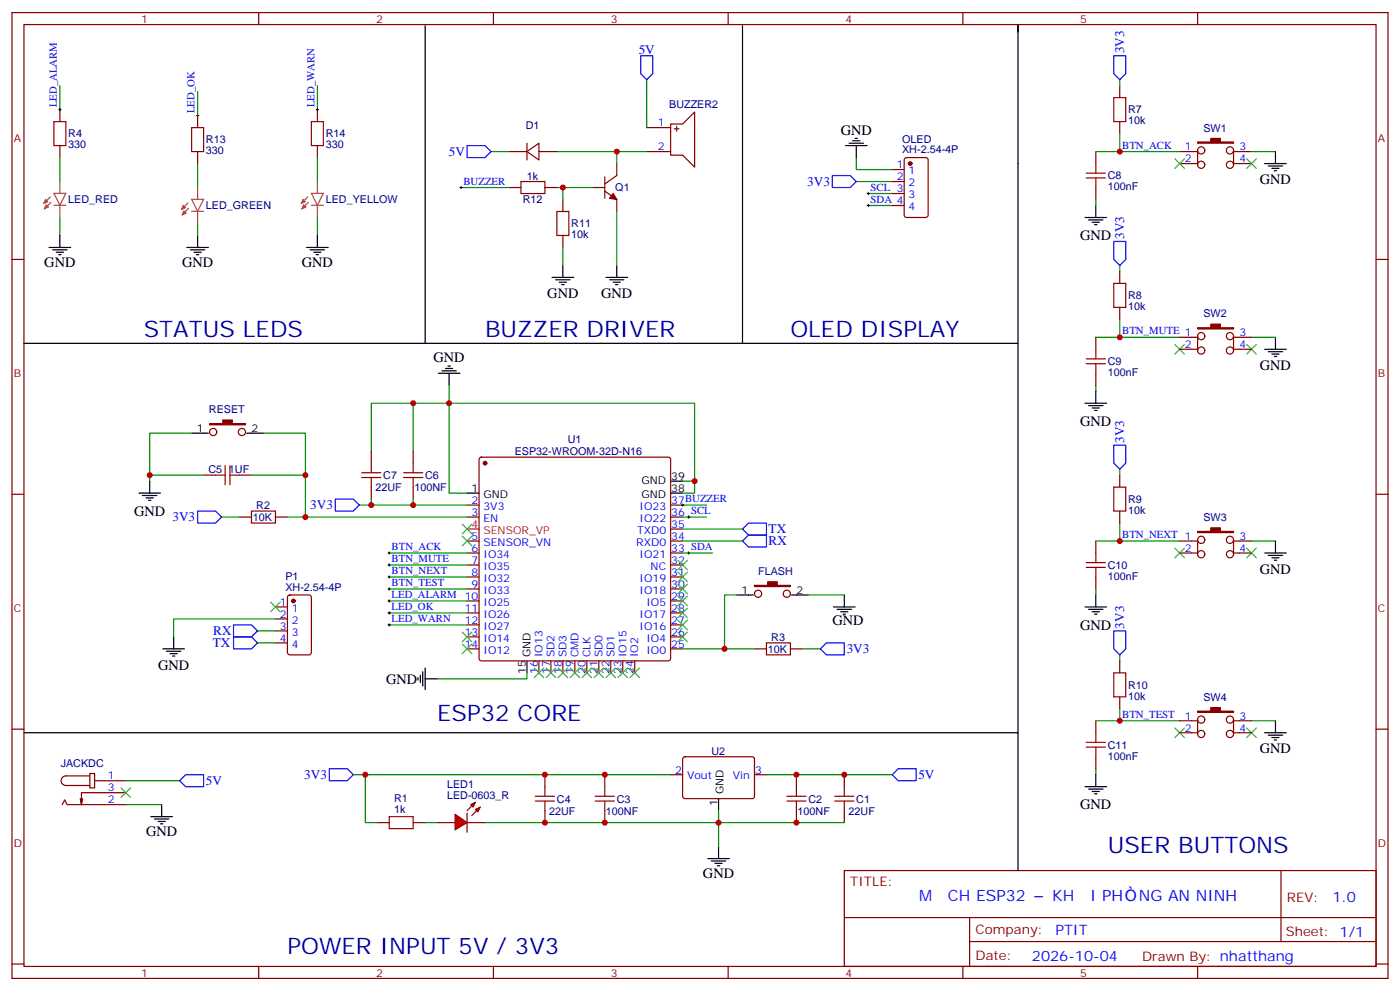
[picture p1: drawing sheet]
<svg xmlns="http://www.w3.org/2000/svg" width="412mm" height="292mm" viewBox="0 0 412 292" stroke-linecap="round" stroke-linejoin="round" font-family="sans-serif">
<g fill="none" stroke="#870000" stroke-width=".35">
<path d="M3.5 3.7h405.4v284.3h-405.4zM7.1 7.2h398.2v277.3h-398.2zM76.2 3.7v3.5M145.3 3.7v3.5M214.5 3.7v3.5M283.6 3.7v3.5M352.8 3.7v3.5M3.5 76.4h3.6M405.3 76.4h3.6M141.3 134.8l.5-.2h55l.5 .2 .3 .5v58.6l-.3 .5-.5 .2h-55l-.5-.3-.2-.4v-58.6zM3.5 145.5h3.6M137.6 148.7h3.5"/>
<path d="M137.6 152.2h3.5M137.6 159.3h3.5M197.6 148.7h3.5M197.6 152.2h3.5M197.6 155.8h3.5M197.6 159.3h3.5M405.3 145.5h3.6M137.6 162.8h3.5M137.6 166.3h3.5M137.6 169.9h3.5M137.6 173.4h3.5M137.6 176.9h3.5"/>
<path d="M197.6 162.8h3.5M197.6 166.3h3.5M197.6 169.9h3.5M197.6 173.4h3.5M197.6 176.9h3.5M137.6 180.4h3.5M137.6 184h3.5M137.6 187.5h3.5M137.6 191h3.5M158.7 194.6v3.5M162.3 194.6v3.5M165.8 194.6v3.5"/>
<path d="M169.3 194.6v3.5M172.9 194.6v3.5M176.4 194.6v3.5M179.9 194.6v3.5M183.4 194.6v3.5M187 194.6v3.5M197.6 180.4h3.5M197.6 184h3.5M197.6 187.5h3.5M197.6 191h3.5M3.5 214.7h3.6M405.3 214.7h3.6"/>
<path d="M160.5 228.1v3.5M160.5 238.7v3.5M178.2 228.1v3.5M178.2 238.7v3.5M197.6 228.1h3.5M201.3 223l.5-.2h20l.4 .7v11.2l-.7 .4h-20l-.4-.7v-10.9zM222.2 228.1h3.6M234.6 228.1v3.5M234.6 238.7v3.5M248.7 228.1v3.5M248.7 238.7v3.5M248.7 256.3h156.6v28.2h-156.6z"/>
<path d="M377.3 256.3v20.9M248.7 270.1h156.5M285.6 277.2h119.6M285.6 270.1v14.2M3.5 283.8h3.6M76.2 284.5v3.5M145.3 284.5v3.5M214.5 284.5v3.5M283.6 284.5v3.5M352.8 284.5v3.5M405.3 283.8h3.6"/>
</g>
<path d="M137.6 145.2h3.5M197.6 141.6h3.5M197.6 145.2h3.5M155.2 194.6v3.5M211.7 235.1v3.6" fill="none" stroke="#000" stroke-width=".35"/>
<path d="M137.6 155.8h3.5" fill="none" stroke="#f00" stroke-width=".35"/>
<circle cx="142.9" cy="136.3" r=".53" fill="#870000" stroke="#870000" stroke-width=".35"/>
<g fill="none" stroke="#a10000" stroke-width=".35">
<path d="M157.7 235.8h5.6M157.7 234.4h5.6M160.5 231.6v2.8M160.5 235.8v2.9M175.3 235.8h5.7M175.3 234.4h5.7M178.2 231.6v2.8M178.2 235.8v2.9M231.8 235.8h5.6M231.8 234.4h5.6M234.6 231.6v2.8M234.6 235.8v2.9"/>
<path d="M245.9 235.8h5.6M245.9 234.4h5.6M248.7 231.6v2.8M248.7 235.8v2.9"/>
</g>
<g fill="#f00" stroke="#870000" stroke-width=".35">
<path d="M134.1 239.7l3.5 2.5-3.5 2.1z"/>
<path d="M137.6 239.4v5.6z"/>
</g>
<g fill="#870000" stroke="#870000" stroke-width=".35">
<path d="M137.6 238.7l1.4-1.5z"/>
<path d="M140.4 238.7l-1.4 1.4z"/>
</g>
<g fill="#f00" stroke="#870000" stroke-width=".35">
<path d="M138.6 236.9l1.5-.7-.8 1.4z"/>
<path d="M140.1 238.3l1.4-.7-.7 1.4z"/>
</g>
<g fill="none" stroke="#870000" stroke-width=".35">
<path d="M17.6 32.3v3.5M58.2 34v3.6M93.5 32.3v3.5M190.5 37.6h7.1M197.6 36.5h3.5l3.5-3.5v16.2l-3.5-3.5h-3.5zM198.6 37.9h1.4M199.3 37.2v1.4M329.8 25.2v3.6M329.8 35.8v3.5M17.6 42.9v3.5M58.2 44.6v3.6M93.5 42.9v3.5"/>
<path d="M149.9 44.6h5.3M149.9 55.2h3.6M155.2 44.6l3.5-2.4v4.9zM155.2 42.2v4.9M158.7 44.6h5.3M160.5 55.2h3.5M165.8 58.7v3.6M174.6 55.2h3.6M178.2 52v6.4M178.2 56.3l3.5 2.4v3.6M181.7 48.2v3.5l-3.5 2.5M190.5 44.6h7.1"/>
<path d="M262.8 57h3.5M262.8 53.4h3.5M262.8 49.9h3.5M266.6 46.6l.5-.2h5.6l.6 .4 .1 16.5-.5 .7h-5.8l-.7-.4-.1-16.5zM322.8 44.6v3.6M322.8 55.2v3.5M347.5 44.6h5.3M347.5 48.2h5.3M352.8 44.3v4.2M363.4 44.6h5.3M363.4 48.2h5.3M363.4 44.3v4.2"/>
<path d="M165.8 69.3v3.5M262.8 60.5h3.5M329.8 79.9v3.5M322.8 99.3v3.5M329.8 90.5v3.5M347.5 99.3h5.3M352.8 99v4.2M363.4 99v4.2M363.4 99.3h5.3M322.8 109.9v3.5M347.5 102.8h5.3M363.4 102.8h5.3"/>
<path d="M60 139.9h3.5M70.6 139.9h3.5M109.4 132.8v3.5M121.7 132.8v3.5M329.8 139.9v3.5M70.6 152.2h3.5M81.1 152.2h3.6M109.4 143.4v3.5M121.7 143.4v3.5M322.8 159.3v3.5M329.8 150.5v3.5M347.5 159.3h5.3"/>
<path d="M352.8 158.9v4.3M363.4 158.9v4.3M363.4 159.3h5.3M81.1 178.7h3.6M84.9 175.4l.5-.2h5.6l.7 .4v16.5l-.4 .6-5.9 .1-.7-.5v-16.4zM322.8 169.9v3.5M347.5 162.8h5.3M363.4 162.8h5.3M81.1 189.3h3.6M81.1 185.7h3.6M81.1 182.2h3.6M222.2 191h3.6"/>
<path d="M232.8 191h3.6M329.8 194.6v3.5M322.8 212.2v3.5M329.8 205.1v3.6M347.5 212.2h5.3M347.5 215.7h5.3M352.8 211.8v4.3M363.4 211.8v4.3M363.4 212.2h5.3M363.4 215.7h5.3M18.3 236.9l.7-1.4 .8 1.4h17.2M24.3 235.1l-.3 1.8"/>
<path d="M26.5 227.7h1.4v4.3h-1.4zM26.5 228.4h-7.1a1.41 1.41 0 0 0-1.4 1.4 1.41 1.41 0 0 0 1.4 1.4h7.1M27.9 229.8h9.1M37 233.4h-13v3.5l-.4-1.8M322.8 222.8v3.5M111.1 242.2h3.6M121.7 242.2h3.5M128.8 242.2h5.3M137.6 242.2h5.3"/>
<circle cx="353.8" cy="48.5" r="1.06"/>
<circle cx="353.8" cy="44.3" r="1.06"/>
<circle cx="362.3" cy="48.5" r="1.06"/>
<circle cx="362.3" cy="44.3" r="1.06"/>
<circle cx="353.8" cy="99" r="1.06"/>
<circle cx="362.3" cy="99" r="1.06"/>
<circle cx="353.8" cy="103.2" r="1.06"/>
<circle cx="362.3" cy="103.2" r="1.06"/>
<circle cx="62.8" cy="127.2" r="1.06"/>
<circle cx="71.3" cy="127.2" r="1.06"/>
<circle cx="353.8" cy="158.9" r="1.06"/>
<circle cx="362.3" cy="158.9" r="1.06"/>
<circle cx="223.3" cy="174.8" r="1.06"/>
<circle cx="231.8" cy="174.8" r="1.06"/>
<circle cx="353.8" cy="163.2" r="1.06"/>
<circle cx="362.3" cy="163.2" r="1.06"/>
<circle cx="353.8" cy="216.1" r="1.06"/>
<circle cx="353.8" cy="211.8" r="1.06"/>
<circle cx="362.3" cy="216.1" r="1.06"/>
<circle cx="362.3" cy="211.8" r="1.06"/>
</g>
<g fill="none" stroke="#a10000" stroke-width=".35">
<path d="M15.9 35.8h3.5v7.1h-3.5zM56.4 37.6h3.6v7h-3.6zM91.7 35.8h3.5v7.1h-3.5zM328.1 28.8h3.5v7h-3.5zM153.5 53.4h7v3.6h-7zM320 52.4h5.6M320 51h5.6M322.8 48.2v2.8M322.8 52.4v2.8M164 62.3h3.6v7h-3.6zM328.1 83.4h3.5v7.1h-3.5zM320 107.1h5.6"/>
<path d="M320 105.7h5.6M322.8 102.8v2.9M322.8 107.1v2.8M63.5 139.9h2.8M66.3 137.1v5.6M67.7 137.1v5.6M67.7 139.9h2.9M106.5 139.2h5.7M109.4 136.3v2.9M118.9 139.2h5.6M121.7 136.3v2.9M74.1 150.5h7v3.5h-7z"/>
<path d="M106.5 140.6h5.7M109.4 140.6v2.8M118.9 140.6h5.6M121.7 140.6v2.8M328.1 143.4h3.5v7.1h-3.5zM320 167h5.6M320 165.6h5.6M322.8 162.8v2.8M322.8 167v2.9M225.8 189.3h7v3.5h-7zM328.1 198.1h3.5v7h-3.5zM320 220h5.6"/>
<path d="M320 218.5h5.6M322.8 215.7v2.8M322.8 220v2.8M114.7 240.4h7v3.5h-7z"/>
</g>
<g fill="none" stroke="#000" stroke-width=".35">
<path d="M125.2 7.6v93.5M218.7 7.6v93.5M299.9 9.3v-1.7v93.5M249.1 42.9h6.3M250.1 42.2h4.3M251.2 41.5h2.1M251.9 40.7h.7M252.2 42.9v3.5M372.5 48.2h6.4M373.6 48.9h4.2M374.6 49.6h2.2M375.4 50.3h.7"/>
<path d="M375.7 44.6v3.6M14.5 72.8h6.3M15.5 73.6h4.3M16.6 74.3h2.1M17.3 75h.7M17.6 69.3v3.5M55 72.8h6.4M56.1 73.6h4.2M57.1 74.3h2.2M57.9 75h.7M58.2 69.3v3.5M90.3 72.8h6.4"/>
<path d="M91.4 73.6h4.2M92.4 74.3h2.1M93.1 75h.7M93.5 69.3v3.5M165.8 78.1v3.6M181.7 78.1v3.6M319.6 64h6.4M320.7 64.7h4.2M321.7 65.4h2.1M322.4 66.1h.7M322.8 60.5v3.5M162.6 81.7h6.4"/>
<path d="M163.7 82.4h4.2M164.7 83.1h2.2M165.5 83.8h.7M178.5 81.7h6.4M179.6 82.4h4.2M180.6 83.1h2.1M181.3 83.8h.7M375.7 99.3v3.5M7.1 101.1h292.8v114.6M129.1 109.9h6.4M130.2 109.2h4.2M131.2 108.5h2.1"/>
<path d="M131.9 107.8h.7M132.3 109.9v3.5M319.6 118.7h6.4M320.7 119.4h4.2M322.8 115.2v3.5M372.5 102.8h6.4M373.6 103.5h4.2M374.6 104.2h2.2M375.4 105h.7M56.4 127.5h5M72.7 127.5h4.9M321.7 120.1h2.1"/>
<path d="M322.4 120.8h.7M40.9 145.2h6.4M42 145.9h4.2M43 146.6h2.2M43.7 147.3h.7M44.1 141.6v3.6M375.7 159.3v3.5M217 175.2h4.9M233.2 175.2h4.9M245.5 178.7h6.4M246.6 179.4h4.2M248.7 175.2v3.5"/>
<path d="M319.6 178.7h6.4M320.7 179.4h4.2M322.8 175.2v3.5M372.5 162.8h6.4M373.6 163.5h4.2M374.6 164.2h2.2M375.4 164.9h.7M48 191h6.3M49 191.7h4.3M50.1 192.4h2.1M50.8 193.1h.7M51.2 187.5v3.5"/>
<path d="M123.1 199.5v.7M123.8 198.8v2.1M124.5 197.7v4.3M125.2 199.8h3.6M125.2 196.7v6.3M247.6 180.1h2.2M248.4 180.8h.7M321.7 180.1h2.1M322.4 180.8h.7M7.1 215.7h292.8v40.6M372.5 215.7h6.4M373.6 216.4h4.2"/>
<path d="M374.6 217.1h2.2M375.4 217.8h.7M375.7 212.2v3.5M47.6 236.9v3.5M319.6 231.6h6.4M320.7 232.3h4.2M321.7 233h2.1M322.4 233.7h.7M322.8 228.1v3.5M44.4 240.4h6.4M45.5 241.1h4.2M46.6 241.8h2.1"/>
<path d="M47.3 242.5h.7M208.5 252.8h6.3M209.5 253.5h4.3M210.6 254.2h2.1M211.3 254.9h.7M211.7 249.2v3.6"/>
</g>
<g fill="none" stroke="#00f" stroke-width=".35">
<path d="M188.7 16.4h3.6v5.3l-1.8 1.8-1.8-1.8zM328.1 16.4h3.5v5.3l-1.8 1.8-1.7-1.8zM137.6 42.9h5.3l1.7 1.7-1.7 1.8h-5.3zM245.2 51.7h5.3l1.7 1.7-1.7 1.8h-5.3zM328.1 71.1h3.5v5.3l-1.8 1.7-1.7-1.7zM328.1 131.1h3.5v5.2l-1.8 1.8-1.7-1.8zM58.2 150.5h5.3l1.8 1.7-1.8 1.8h-5.3zM98.8 146.9h5.3l1.7 1.8-1.7 1.8h-5.3zM218.7 159.3l1.8-1.8h5.3v3.5h-5.3zM220.5 154h5.3v3.5h-5.3l-1.8-1.7zM68.8 184h5.3l1.7 1.7-1.7 1.8h-5.3zM68.8 187.5h5.3l1.7 1.8-1.7 1.7h-5.3z"/>
<path d="M241.7 191l1.7-1.7h5.3v3.5h-5.3zM328.1 185.7h3.5v5.3l-1.8 1.8-1.7-1.8zM52.9 229.8l1.8-1.7h5.3v3.5h-5.3zM97 226.3h5.3l1.8 1.8-1.8 1.7h-5.3zM262.8 228.1l1.8-1.8h5.3v3.5h-5.3z"/>
</g>
<g fill="none" stroke="#008700" stroke-width=".35">
<path d="M17.6 25.2v7.1M58.2 27v7M93.5 25.2v7.1M190.5 23.5v14.1M329.8 39.3v5.3h17.7M329.8 23.5v1.7M17.6 46.4v7M58.2 48.2v7M93.5 46.4v7M135.8 55.2h14.1M144.6 44.6h5.3M164 44.6h17.7"/>
<path d="M164 55.2h10.6M165.8 55.2v3.5M190.5 44.6h-8.8v3.6M252.2 46.4v3.5h10.6M252.2 53.4h10.6M255.8 57h7M322.8 44.6h7M322.8 58.7v1.8M368.7 44.6h7M17.6 64v5.3M58.2 65.8v3.5M93.5 64v5.3"/>
<path d="M165.8 72.8v5.3M181.7 62.3v15.8M255.8 60.5h7M329.8 78.1v1.8M322.8 99.3h7M329.8 94v5.3h17.7M368.7 99.3h7M121.7 118.7v14.1M132.3 113.4v5.3h-22.9v14.1M322.8 113.4v1.8M44.1 139.9h15.9M56.4 127.5h-12.3v14.1"/>
<path d="M74.1 139.9h15.9M77.6 127.5h12.4v24.7M329.8 138.1v1.8M65.3 152.2h5.3M84.7 152.2h52.9M105.8 148.7h31.8M109.4 146.9v1.8M121.7 146.9v1.8M201.1 141.6h3.5v3.6h-3.5M201.1 152.2h7M201.1 148.7h7M201.1 155.8h17.6"/>
<path d="M201.1 159.3h17.6M204.6 141.6v-22.9h-72.3v26.5h5.3M322.8 159.3h7M329.8 154v5.3h17.7M368.7 159.3h7M114.7 166.3h22.9M114.7 169.9h22.9M114.7 173.4h22.9M114.7 162.8h22.9M114.7 176.9h22.9M201.1 162.8h8.8M217 175.2h-3.6v15.8"/>
<path d="M238.1 175.2h10.6M322.8 173.4v1.8M75.8 185.7h5.3M75.8 189.3h5.3M81.1 182.2h-29.9v5.3M114.7 180.4h22.9M114.7 184h22.9M155.2 198.1v1.7h-26.4M201.1 191h21.1M236.4 191h5.3M329.8 192.8v1.8M322.8 212.2h7"/>
<path d="M329.8 208.7v3.5h17.7M368.7 212.2h7M37 229.8h15.9M37 236.9h10.6M104.1 228.1h93.5M107.6 228.1v14.1h3.5M211.7 238.7v3.5h-68.8M225.8 228.1h37M322.8 226.3v1.8M125.2 242.2h3.6M248.7 242.2h-37v7"/>
</g>
<g fill="#870000" stroke="#870000" stroke-width=".35">
<path d="M222.2 172.3h3.9v-1h2.9v1h3.8v.4h-10.6z"/>
<path d="M61.7 124.7h3.9v-1.1h2.8v1.1h3.9v.4h-10.6z"/>
<path d="M352.8 41.8h3.9v-1.1h2.8v1.1h3.9v.4h-10.6z"/>
<path d="M180.6 57l1.1 1.7-2.1-.3z"/>
<path d="M352.8 96.5h3.9v-1.1h2.8v1.1h3.9v.3h-10.6z"/>
<path d="M352.8 156.5h3.9v-1.1h2.8v1.1h3.9v.3h-10.6z"/>
<path d="M352.8 209.4h3.9v-1.1h2.8v1.1h3.9v.3h-10.6z"/>
<circle cx="86.4" cy="176.9" r=".53"/>
<circle cx="268.1" cy="48.2" r=".53"/>
</g>
<g fill="none" stroke="#3c3" stroke-width=".35">
<path d="M346.1 46.7l2.8 2.9M348.9 46.7l-2.8 2.9M367.2 46.7l2.9 2.9M370.1 46.7l-2.9 2.9M346.1 101.4l2.8 2.8M348.9 101.4l-2.8 2.8M367.2 101.4l2.9 2.8M370.1 101.4l-2.9 2.8M136.2 154.3l2.8 2.9M136.2 157.9l2.8 2.8M139 154.3l-2.8 2.9M139 157.9l-2.8 2.8"/>
<path d="M79.7 177.3l2.8 2.8M82.5 177.3l-2.8 2.8M199.7 179l2.8 2.9M199.7 175.5l2.8 2.8M199.7 172l2.8 2.8M199.7 168.5l2.8 2.8M199.7 164.9l2.8 2.8M202.5 164.9l-2.8 2.8M202.5 168.5l-2.8 2.8M202.5 172l-2.8 2.8M202.5 179l-2.8 2.9M202.5 175.5l-2.8 2.8"/>
<path d="M346.1 161.4l2.8 2.8M348.9 161.4l-2.8 2.8M367.2 161.4l2.9 2.8M370.1 161.4l-2.9 2.8M136.2 186.1l2.8 2.8M136.2 189.6l2.8 2.8M139 186.1l-2.8 2.8M139 189.6l-2.8 2.8M157.3 196.7l2.9 2.8M160.2 196.7l-2.9 2.8M160.9 196.7l2.8 2.8M163.7 196.7l-2.8 2.8"/>
<path d="M164.4 196.7l2.8 2.8M167.2 196.7l-2.8 2.8M167.9 196.7l2.8 2.8M170.7 196.7l-2.8 2.8M171.4 196.7l2.9 2.8M174.3 196.7l-2.9 2.8M175 196.7l2.8 2.8M177.8 196.7l-2.8 2.8M178.5 196.7l2.8 2.8M181.3 196.7l-2.8 2.8M182 196.7l2.9 2.8M184.9 196.7l-2.9 2.8"/>
<path d="M185.6 196.7l2.8 2.8M188.4 196.7l-2.8 2.8M199.7 186.1l2.8 2.8M199.7 182.6l2.8 2.8M202.5 182.6l-2.8 2.8M202.5 186.1l-2.8 2.8M346.1 214.3l2.8 2.8M348.9 214.3l-2.8 2.8M367.2 214.3l2.9 2.8M370.1 214.3l-2.9 2.8M35.6 232l2.9 2.8M38.5 232l-2.9 2.8"/>
</g>
<g fill="none" stroke="#a64a4a" stroke-width=".35">
<path d="M14.8 58l-1.9 1.9M15 59.6l-1.9 1.9M15.9 56.9h3.5l-1.8 3.5zM17.6 53.4v3.5M55.4 59.7l-2 2M56.4 58.7h3.6l-1.8 3.5zM58.2 55.2v3.5M90.7 58l-2 1.9M90.8 59.6l-1.9 1.9M91.7 56.9h3.5l-1.7 3.5zM93.5 53.4v3.5M15.9 60.4h3.5"/>
<path d="M17.6 60.6v3.4M55.6 61.3l-2 2M56.4 62.2h3.6M58.2 62.3v3.5M91.7 60.4h3.5M93.5 60.6v3.4"/>
</g>
<g fill="#a64a4a" stroke="#a64a4a" stroke-width=".29">
<path d="M13.4 58.7l.7 .7-1.2 .5z"/>
<path d="M13.6 60.3l.7 .7-1.2 .5z"/>
<path d="M54 60.4l.7 .8-1.3 .5z"/>
<path d="M54.2 62l.7 .7-1.3 .6z"/>
<path d="M89.3 58.7l.7 .7-1.3 .5z"/>
<path d="M89.4 60.3l.7 .7-1.2 .5z"/>
</g>
<g fill="none" stroke="#000" stroke-width=".29">
<path d="M17.3 32.3h.7M17.6 31.9v.7M57.9 34h.7M58.2 33.7v.7M93.1 32.3h.7M93.5 31.9v.7M135.5 55.2h.7M135.8 54.9v.7M255.4 57h.7M255.8 56.6v.7M329.5 44.6h.7M329.8 44.3v.7"/>
<path d="M255.4 60.5h.7M255.8 60.1v.8M329.5 99.3h.7M329.8 99v.7M200.7 148.7h.7M201.1 148.3v.7M202.5 152.2h.7M202.8 151.9v.7M329.5 159.3h.7M329.8 158.9v.7M114.3 169.9h.7M114.3 173.4h.7"/>
<path d="M114.3 166.3h.7M114.3 162.8h.7M114.3 176.9h.7M114.7 162.5v.7M114.7 166v.7M114.7 169.5v.7M114.7 173v.7M114.7 176.6v.7M202.5 162.8h.7M202.8 162.5v.7M114.3 180.4h.7M114.3 184h.7"/>
<path d="M114.7 180.1v.7M114.7 183.6v.7M329.5 212.2h.7M329.8 211.8v.7"/>
</g>
<g fill="#c00">
<circle cx="178.2" cy="228.1" r=".88"/>
<circle cx="160.5" cy="228.1" r=".88"/>
<circle cx="107.6" cy="228.1" r=".88"/>
<circle cx="178.2" cy="242.2" r=".88"/>
<circle cx="160.5" cy="242.2" r=".88"/>
<circle cx="211.7" cy="242.2" r=".88"/>
<circle cx="234.6" cy="242.2" r=".88"/>
<circle cx="213.4" cy="191" r=".88"/>
<circle cx="90" cy="152.2" r=".88"/>
<circle cx="90" cy="139.9" r=".88"/>
<circle cx="44.1" cy="139.9" r=".88"/>
<circle cx="234.6" cy="228.1" r=".88"/>
<circle cx="248.7" cy="228.1" r=".88"/>
<circle cx="204.6" cy="141.6" r=".88"/>
<circle cx="132.3" cy="118.7" r=".88"/>
<circle cx="121.7" cy="118.7" r=".88"/>
<circle cx="109.4" cy="148.7" r=".88"/>
<circle cx="121.7" cy="148.7" r=".88"/>
<circle cx="329.8" cy="44.6" r=".88"/>
<circle cx="329.8" cy="99.3" r=".88"/>
<circle cx="329.8" cy="159.3" r=".88"/>
<circle cx="329.8" cy="212.2" r=".88"/>
<circle cx="181.7" cy="44.6" r=".88"/>
<circle cx="165.8" cy="55.2" r=".88"/>
</g>
<g font-size="6.7" fill="#009">
<text x="42.3" y="99.3">STATUS LEDS</text>
<text x="142.9" y="99.3">BUZZER DRIVER</text>
<text x="232.8" y="99.3">OLED DISPLAY</text>
<text x="128.8" y="212.2">ESP32 CORE</text>
<text x="326.3" y="251">USER BUTTONS</text>
<text x="84.7" y="281">POWER INPUT 5V / 3V3</text>
</g>
<g font-size="4.6" fill="#00f">
<text x="270.8" y="265.3">M</text>
<text x="279.2" y="265.3">CH ESP32</text>
<text x="309.9" y="265.3">KH</text>
<text x="321.1" y="265.3">I PH</text>
<text x="335.5" y="265.3">NG AN NINH</text>
</g>
<g font-size="4.2">
<text x="247.6" y="39.7">GND</text>
<text x="371.1" y="54.2">GND</text>
<text x="318.2" y="70.7">GND</text>
<text x="13.1" y="78.5">GND</text>
<text x="53.6" y="78.5">GND</text>
<text x="88.9" y="78.5">GND</text>
<text x="161.2" y="87.7">GND</text>
<text x="177.1" y="87.7">GND</text>
<text x="127.7" y="106.6">GND</text>
<text x="371.1" y="108.9">GND</text>
<text x="318.2" y="125.4">GND</text>
<text x="39.5" y="151.8">GND</text>
<text x="371.1" y="168.9">GND</text>
<text x="245.2" y="184">GND</text>
<text x="318.2" y="185.4">GND</text>
<text x="46.6" y="197.1">GND</text>
<text x="113.8" y="201.2">GND</text>
<text x="371.1" y="221.8">GND</text>
<text x="318.2" y="238.3">GND</text>
<text x="43" y="246.1">GND</text>
<text x="207.1" y="258.4">GND</text>
</g>
<g font-size="4.2" fill="#00f">
<text x="392.5" y="265.6">1.0</text>
<text x="310.9" y="275.1">PTIT</text>
<text x="304" y="282.9">2026-10-04</text>
</g>
<g font-size="3.9" fill="#00f">
<text x="188.2" y="15.9">5V</text>
<text x="331.2" y="15.7" transform="rotate(-90 331.2 15.7)">3V3</text>
<text x="132.2" y="45.8">5V</text>
<text x="237.8" y="54.7">3V3</text>
<text x="331.2" y="70.4" transform="rotate(-90 331.2 70.4)">3V3</text>
<text x="331.2" y="130.4" transform="rotate(-90 331.2 130.4)">3V3</text>
<text x="91.4" y="149.9">3V3</text>
<text x="50.8" y="153.4">3V3</text>
<text x="226.4" y="157">TX</text>
<text x="226.4" y="160.5">RX</text>
<text x="331.2" y="185" transform="rotate(-90 331.2 185)">3V3</text>
<text x="62.7" y="190.5">TX</text>
<text x="62.8" y="187">RX</text>
<text x="249.4" y="192.3">3V3</text>
<text x="60.6" y="231.1">5V</text>
<text x="89.6" y="229.3">3V3</text>
<text x="270.5" y="229.4">5V</text>
</g>
<g font-size="3.9" fill="#800">
<text x="250.5" y="260.9">TITLE:</text>
<text x="379.1" y="265.6">REV:</text>
<text x="287.4" y="275.1">Company:</text>
<text x="378.7" y="275.7">Sheet: 1/1</text>
<text x="287.4" y="282.8">Date:</text>
<text x="336.4" y="282.8">Drawn By: nhatthang</text>
</g>
<g font-size="3.2" fill="#800">
<text x="41.6" y="6.7">1</text>
<text x="110.8" y="6.7">2</text>
<text x="179.9" y="6.7">3</text>
<text x="249.1" y="6.7">4</text>
<text x="318.2" y="6.7">5</text>
<text x="4.1" y="41.8">A</text>
<text x="405.9" y="41.8">A</text>
<text x="4.1" y="110.9">B</text>
<text x="405.9" y="110.9">B</text>
<text x="4.1" y="180.1">C</text>
<text x="405.9" y="180.1">C</text>
<text x="4.1" y="249.2">D</text>
<text x="405.9" y="249.2">D</text>
<text x="41.6" y="287.5">1</text>
<text x="110.8" y="287.5">2</text>
<text x="179.9" y="287.5">3</text>
<text x="249.1" y="287.5">4</text>
<text x="318.2" y="287.5">5</text>
</g>
<g font-size="3.2" fill="#00f">
<text x="16.8" y="31.6" transform="rotate(-90 16.8 31.6)">LED_ALARM</text>
<text x="57.3" y="33.3" transform="rotate(-90 57.3 33.3)">LED_OK</text>
<text x="92.6" y="31.6" transform="rotate(-90 92.6 31.6)">LED_WARN</text>
<text x="193.8" y="37.2">1</text>
<text x="193.8" y="44.3">2</text>
<text x="330.6" y="43.7">BTN_ACK</text>
<text x="349" y="44.3">1</text>
<text x="349" y="47.8">2</text>
<text x="365.1" y="44.3">3</text>
<text x="365.1" y="47.8">4</text>
<text x="264.2" y="53.1">2</text>
<text x="264.2" y="49.6">1</text>
<text x="267.7" y="51.3">1</text>
<text x="136.5" y="54.3">BUZZER</text>
<text x="256.5" y="56.1">SCL 3</text>
<text x="256.5" y="59.6">SDA 4</text>
<text x="267.7" y="58.4">3</text>
<text x="267.7" y="54.9">2</text>
<text x="267.7" y="61.9">4</text>
<text x="330.6" y="98.4">BTN_MUTE 1</text>
<text x="365.1" y="99">3</text>
<text x="349" y="102.5">2</text>
<text x="365.1" y="102.5">4</text>
<text x="138.9" y="148.3">2</text>
<text x="197.7" y="148.3">37BUZZER</text>
<text x="138.9" y="151.9">3</text>
<text x="142.4" y="153.6">EN</text>
<text x="142.4" y="150.1">3V3</text>
<text x="188.4" y="150.1">IO23</text>
<text x="188.4" y="153.6">IO22</text>
<text x="197.7" y="151.9">36 SCL</text>
<text x="197.7" y="155.4">35</text>
<text x="115.4" y="161.9">BTN_ACK</text>
<text x="138.9" y="158.9">5</text>
<text x="142.4" y="160.7">SENSOR_VN</text>
<text x="187.4" y="160.7">RXD0</text>
<text x="187.7" y="157.2">TXD0</text>
<text x="197.7" y="158.9">34</text>
<text x="330.6" y="158.4">BTN_NEXT 1</text>
<text x="365.1" y="158.9">3</text>
<text x="115.4" y="165.5">BTN_MUTE</text>
<text x="138.9" y="166">7</text>
<text x="138.9" y="162.5">6</text>
<text x="142.4" y="167.7">IO35</text>
<text x="142.4" y="164.2">IO34</text>
<text x="188.4" y="164.2">IO21</text>
<text x="191.7" y="167.7">NC</text>
<text x="197.7" y="162.5">33 SDA</text>
<text x="197.7" y="166">32</text>
<text x="349" y="162.5">2</text>
<text x="365.1" y="162.5">4</text>
<text x="115.4" y="169">BTN_NEXT</text>
<text x="115.4" y="172.5">BTN_TEST</text>
<text x="138.9" y="173">9</text>
<text x="138.9" y="169.5">8</text>
<text x="142.4" y="171.3">IO32</text>
<text x="188.4" y="171.3">IO19</text>
<text x="197.7" y="169.5">31</text>
<text x="197.7" y="173">30</text>
<text x="82.5" y="178.3">1</text>
<text x="115.4" y="176">LED_ALARM</text>
<text x="115.4" y="179.6">LED_OK</text>
<text x="136.9" y="176.6">10</text>
<text x="142.4" y="178.3">IO25</text>
<text x="142.4" y="174.8">IO33</text>
<text x="188.4" y="174.8">IO18</text>
<text x="190.4" y="178.3">IO5</text>
<text x="197.7" y="176.6">29</text>
<text x="82.5" y="185.4">3</text>
<text x="82.5" y="181.9">2</text>
<text x="86" y="183.6">2</text>
<text x="86" y="180.1">1</text>
<text x="115.4" y="183.1">LED_WARN</text>
<text x="136.9" y="183.6">12</text>
<text x="136.9" y="180.1">11</text>
<text x="142.4" y="185.4">IO27</text>
<text x="142.4" y="181.9">IO26</text>
<text x="188.4" y="181.9">IO17</text>
<text x="188.4" y="185.4">IO16</text>
<text x="197.7" y="180.1">28</text>
<text x="197.7" y="183.6">27</text>
<text x="82.5" y="188.9">4</text>
<text x="86" y="190.7">4</text>
<text x="86" y="187.1">3</text>
<text x="136.9" y="190.7">14</text>
<text x="136.9" y="187.1">13</text>
<text x="142.4" y="188.9">IO14</text>
<text x="190.4" y="188.9">IO4</text>
<text x="197.7" y="187.1">26</text>
<text x="197.7" y="190.7">25</text>
<text x="142.4" y="192.4">IO12</text>
<text x="159.8" y="193.5" transform="rotate(-90 159.8 193.5)">IO13</text>
<text x="163.3" y="193.5" transform="rotate(-90 163.3 193.5)">SD2</text>
<text x="166.9" y="193.5" transform="rotate(-90 166.9 193.5)">SD3</text>
<text x="170.4" y="193.5" transform="rotate(-90 170.4 193.5)">CMD</text>
<text x="173.9" y="193.5" transform="rotate(-90 173.9 193.5)">CLK</text>
<text x="177.4" y="193.5" transform="rotate(-90 177.4 193.5)">SD0</text>
<text x="181" y="193.5" transform="rotate(-90 181 193.5)">SD1</text>
<text x="184.5" y="193.5" transform="rotate(-90 184.5 193.5)">IO15</text>
<text x="188" y="193.5" transform="rotate(-90 188 193.5)">IO2</text>
<text x="190.4" y="192.4">IO0</text>
<text x="158.4" y="198.4" transform="rotate(-90 158.4 198.4)">16</text>
<text x="161.9" y="198.4" transform="rotate(-90 161.9 198.4)">17</text>
<text x="165.5" y="198.4" transform="rotate(-90 165.5 198.4)">18</text>
<text x="169" y="198.4" transform="rotate(-90 169 198.4)">19</text>
<text x="172.5" y="198.4" transform="rotate(-90 172.5 198.4)">20</text>
<text x="176" y="198.4" transform="rotate(-90 176 198.4)">21</text>
<text x="179.6" y="198.4" transform="rotate(-90 179.6 198.4)">22</text>
<text x="183.1" y="198.4" transform="rotate(-90 183.1 198.4)">23</text>
<text x="186.6" y="198.4" transform="rotate(-90 186.6 198.4)">24</text>
<text x="330.6" y="211.3">BTN_TEST</text>
<text x="349" y="211.8">1</text>
<text x="349" y="215.4">2</text>
<text x="365.1" y="211.8">3</text>
<text x="365.1" y="215.4">4</text>
<text x="198.9" y="227.7">2</text>
<text x="222.4" y="227.7">3</text>
<text x="31.7" y="233">3</text>
<text x="31.7" y="229.5">1</text>
<text x="202.4" y="229.5">Vout</text>
<text x="215.9" y="229.5">Vin</text>
<text x="31.7" y="236.5">2</text>
</g>
<g font-size="3.2" fill="#000080">
<text x="197.1" y="31.7">BUZZER2</text>
<text x="332.3" y="33.4">R7</text>
<text x="20.1" y="40.5">R4</text>
<text x="96" y="40.5">R14</text>
<text x="154.9" y="37.9">D1</text>
<text x="265.7" y="42">OLED</text>
<text x="332.3" y="36.6">10k</text>
<text x="354.5" y="38.7">SW1</text>
<text x="20.1" y="43.7">330</text>
<text x="60.7" y="45.5">330</text>
<text x="60.7" y="42.2">R13</text>
<text x="96" y="43.7">330</text>
<text x="265.7" y="45.2">XH-2.54-4P</text>
<text x="155.2" y="52.9">1k</text>
<text x="326.3" y="52.8">C8</text>
<text x="20.1" y="59.9">LED_RED</text>
<text x="96" y="59.9">LED_YELLOW</text>
<text x="154" y="59.9">R12</text>
<text x="181.3" y="56.3">Q1</text>
<text x="326.3" y="56">100nF</text>
<text x="60.7" y="61.6">LED_GREEN</text>
<text x="168.3" y="70.1">10k</text>
<text x="168.3" y="66.9">R11</text>
<text x="332.3" y="88.1">R8</text>
<text x="332.3" y="91.3">10k</text>
<text x="354.5" y="93.4">SW2</text>
<text x="326.3" y="107.5">C9</text>
<text x="326.3" y="110.7">100nF</text>
<text x="61.5" y="121.6">RESET</text>
<text x="167.2" y="130.4">U1</text>
<text x="151.6" y="134">ESP32-WROOM-32D-N16</text>
<text x="61.4" y="139.2">C5</text>
<text x="67.4" y="139.2">1UF</text>
<text x="112.9" y="141">C7</text>
<text x="125.2" y="141">C6</text>
<text x="75.5" y="149.8">R2</text>
<text x="110.6" y="144.5">22UF</text>
<text x="122.1" y="144.5">100NF</text>
<text x="332.3" y="148.1">R9</text>
<text x="74.5" y="153.4">10K</text>
<text x="332.3" y="151.3">10k</text>
<text x="354.5" y="153.4">SW3</text>
<text x="326.3" y="167.5">C10</text>
<text x="84.1" y="173.9">XH-2.54-4P</text>
<text x="84.1" y="170.7">P1</text>
<text x="223.3" y="169.2">FLASH</text>
<text x="326.3" y="170.7">100nF</text>
<text x="227.2" y="188.6">R3</text>
<text x="226.2" y="192.2">10K</text>
<text x="332.3" y="202.7">R10</text>
<text x="332.3" y="206">10k</text>
<text x="354.5" y="206.3">SW4</text>
<text x="326.3" y="220.4">C11</text>
<text x="17.9" y="225.7">JACKDC</text>
<text x="209.6" y="222.1">U2</text>
<text x="326.3" y="223.6">100nF</text>
<text x="131.7" y="231.9">LED1</text>
<text x="116.1" y="239.4">1k</text>
<text x="116.1" y="236.1">R1</text>
<text x="131.7" y="235.1">LED-0603_R</text>
<text x="161.8" y="239.8">22UF</text>
<text x="164" y="236.3">C4</text>
<text x="178.5" y="239.8">100NF</text>
<text x="181.7" y="236.3">C3</text>
<text x="234.9" y="239.8">100NF</text>
<text x="238.1" y="236.3">C2</text>
<text x="250" y="239.8">22UF</text>
<text x="252.2" y="236.3">C1</text>
</g>
<g font-size="3.2">
<text x="58" y="127.2">1</text>
<text x="74.1" y="127.2">2</text>
<text x="189" y="142.3">GND</text>
<text x="197.7" y="141.3">39</text>
<text x="138.9" y="144.8">1</text>
<text x="142.4" y="146.6">GND</text>
<text x="189" y="146.6">GND</text>
<text x="197.7" y="144.8">38</text>
<text x="218.5" y="174.8">1</text>
<text x="234.6" y="174.8">2</text>
<text x="156.3" y="193.5" transform="rotate(-90 156.3 193.5)">GND</text>
<text x="154.9" y="198.4" transform="rotate(-90 154.9 198.4)">15</text>
<text x="213.1" y="233.8" transform="rotate(-90 213.1 233.8)">GND</text>
<text x="211.3" y="237.3" transform="rotate(-90 211.3 237.3)">1</text>
</g>
<g font-size="3.2" fill="#f00">
<text x="138.9" y="155.4">4</text>
<text x="142.4" y="157.2">SENSOR_VP</text>
</g>
</svg>
